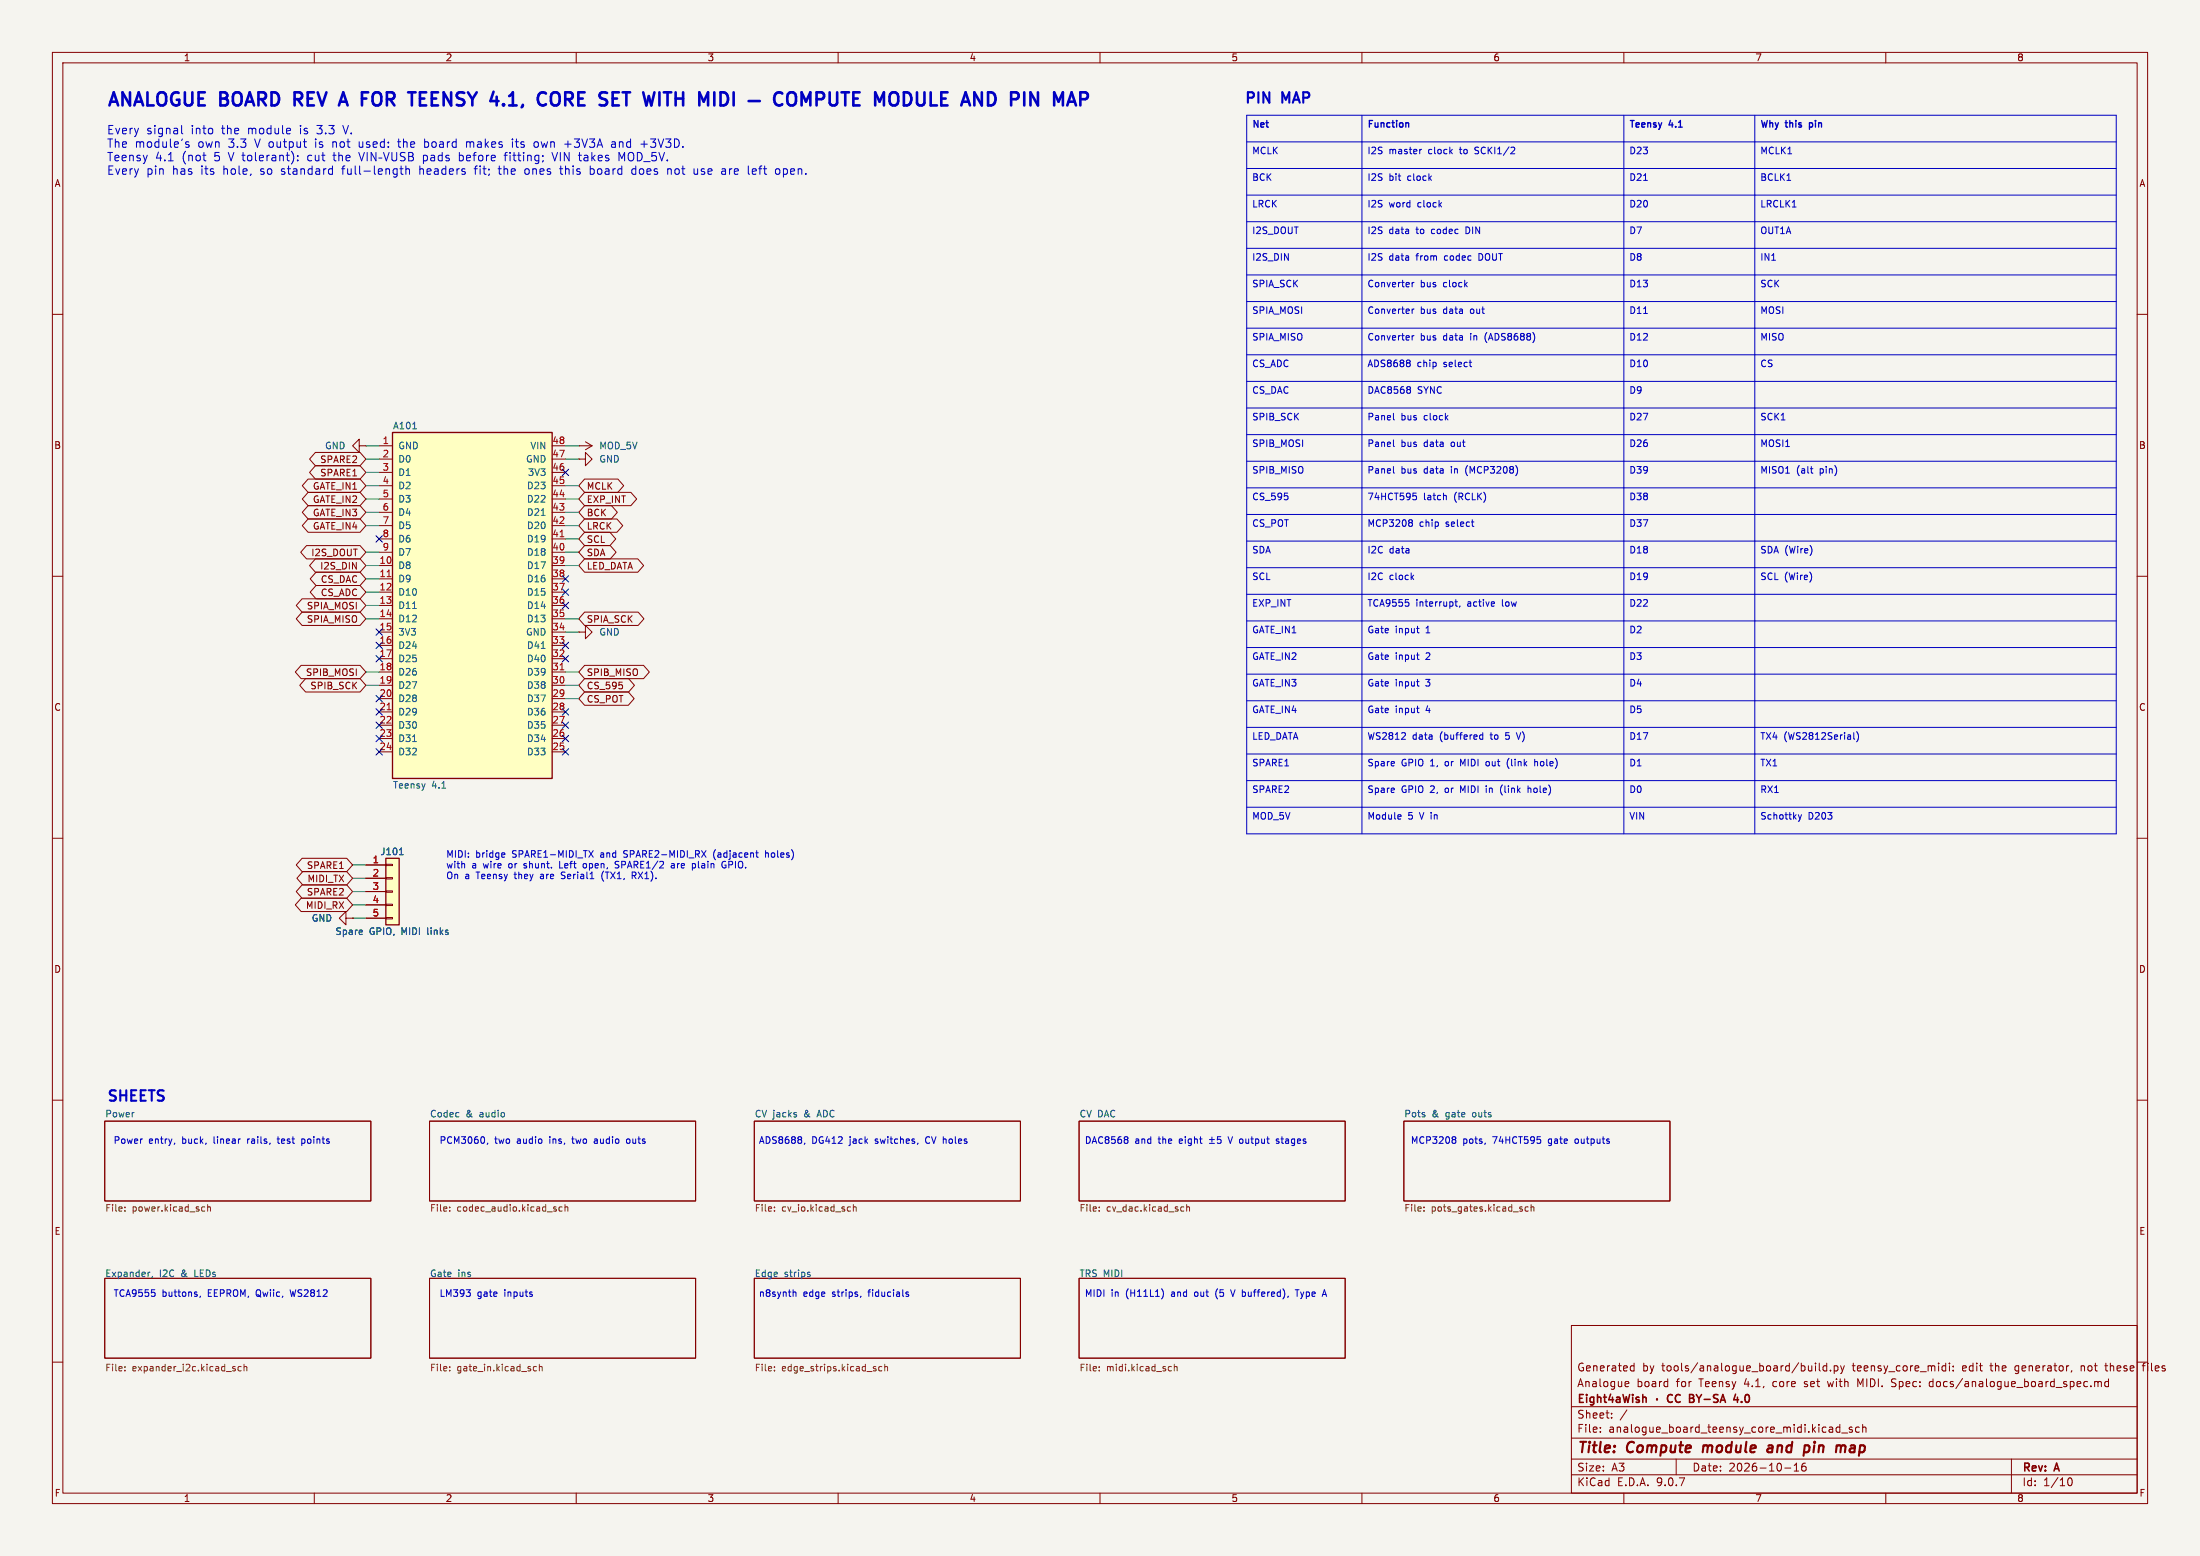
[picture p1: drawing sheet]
<svg xmlns="http://www.w3.org/2000/svg" width="420mm" height="297mm" viewBox="0 0 420 297" stroke-linecap="round" stroke-linejoin="round" font-family="sans-serif">
<path d="M0 0h420v297h-420z" fill="#f5f4ef" stroke="#f5f4ef" stroke-width=".19"/>
<g fill="none" stroke="#840000" stroke-width=".19">
<path d="M10 10h400v277h-400zM12 12h396v273h-396zM60 10v2M110 10v2M160 10v2M210 10v2M260 10v2M310 10v2M360 10v2M10 60h2M408 60h2M68.6 85.1v-1.3l-1.3 1.3 1.3 1.3v-1.3h1.2"/>
<path d="M69.8 85.1h.1M10 110h2M408 110h2M10 160h2M408 160h2M66 175.3v-1.3l-1.2 1.3 1.2 1.2v-1.2h1.3M67.3 175.3h.1M10 210h2M20 214h50.8v15.2h-50.8zM82 214h50.8v15.2h-50.8zM144 214h50.8v15.2h-50.8zM206 214h50.8v15.2h-50.8z"/>
<path d="M268 214h50.8v15.2h-50.8zM408 210h2M20 244h50.8v15.2h-50.8zM82 244h50.8v15.2h-50.8zM144 244h50.8v15.2h-50.8zM206 244h50.8v15.2h-50.8zM300 253h108v32h-108zM10 260h2M300 278.5h108M300 274.5h108M300 268.5h108M305.5 273.2v.2"/>
<path d="M305.5 272.5v.1M307.7 270.5v.2M307.7 269.8v.1M310.4 263.7l.5 .1v.2l-.7 .2M310.6 269.1l-1.3 1.9M310.9 264.6l-.5 .1M311.4 261.6h.5M311.4 260.8h.5M311.9 260.2v1.5M320 278.5v3M342.5 279.7l.4-.4v1.5M344.7 279.3a.59 .59 0 0 0-.8 .6v.6l.2 .2 .4 .1 .2-.2 .1-.5-.1-.2h-.5l-.3 .2"/>
<path d="M346.6 260.2v.1M346.6 260.7v1M347.3 260.2v1.3l.2 .2M348.7 260.8l-.4-.1-.3 .3 .2 .6h.5M348.7 260.2v1.5M348.9 263.7l.3 1M349.4 261.5v.2M350.2 260.8l.4-.1 .3 .3-.2 .6h-.5M350.2 260.7v1.5M351.2 271.9v1.5M351.2 272.5l-.4-.1-.3 .3 .2 .6h.5M351.4 260.7l.3 1"/>
<path d="M351.6 273.5h1.1M351.7 261.7l-.3 .5M352.1 260.7l-.4 1M353.6 272.5l-.4-.1-.2 .2 .1 .2 .5 .2v.3h-.6M354.9 272.5l-.4-.1-.3 .3 .2 .6h.5M355.2 264.3l-.5-1.1v1.5M355.6 272.5l.2-.1 .4 .1v.9M355.6 271.9v1.5M361.1 264.6l.6 .1M361.7 263.2h-.3l-.3 .3 .1 .3 .5 .2M368.9 263.7l-.5 .1-.1 .2 .1 .5 .5 .2M371.3 260.7l.1 .1"/>
<path d="M371.4 260.2v1.5M371.4 261.6l-.1 .1M372.2 260.2v.1M372.2 260.7v1M372.9 261.5v.2M372.9 260.8v.1M384 278.5v6.5M395.5 261.6l-.1 .3M397.3 260.7v1M397.4 260.8h-.1M399.9 263.8l.4-.1 .2 .2M399.9 263.7v1"/>
<path d="M400.5 263.9l.2-.2 .4 .1 .1 .9M400.5 263.9v.8M401.8 260.7h.6M402 260.2v1.3l.2 .2M402.5 263.8l-.4-.1-.3 .3 .1 .6h.6M402.5 263.2v1.5M408 260h2M408.9 260.7h.6M409.5 260.2l-.3 .2v1.3M60 285v2M110 285v2M160 285v2"/>
<path d="M210 285v2M260 285v2M300 281.5h108M310 285v2M340.7 280.2h1.2M342.5 280.8h.9M360 285v2M394.7 282.7l.2-.5 .2-.1a.8 .8 0 0 1 .5 .7 .8 .8 0 0 1-.5 .8l-.2-.2-.2-.4"/>
</g>
<path d="M325.2 275.9l-.2 1.3M337.6 276h.7M338.4 276.3l-.7 .1a.4 .4 0 0 0-.3 .4 .4 .4 0 0 0 .2 .4l.7-.1M345.1 275.9l.4 .4-.2 .7M351.8 275.9h.3l.2 .3-.1 1" fill="none" stroke="#840000" stroke-width=".4"/>
<path d="M314 266.7l.3 .2v.8M316.3 267v.2M319.3 266.3a.6 .6 0 0 0-.8 0 .6 .6 0 0 0-.2 .7 .56 .56 0 0 0 .3 .6 .56 .56 0 0 0 .7-.1M320.8 266.3a.6 .6 0 0 0-.8 0 .6 .6 0 0 0-.2 .7 .56 .56 0 0 0 .3 .6 .56 .56 0 0 0 .7-.1M322.5 266.9h.5M323 266.9l.3 .1M323.3 266.3l-.3-.1h-.5v1.5l.8-.1M323.3 266.8l-.3 .1M331.3 266.1l-.3 1.1h.9M331.7 266.7v1" fill="none" stroke="#840000" stroke-width=".3"/>
<g fill="none" stroke="#725600" stroke-width=".19">
<path d="M23.8 230.4v.1M23.8 231.1v.1M38.7 230.3l.4 .1M39.1 231.1l-.4 .1M39.6 230.5l.2-.2 .3 .1 .1 .8M39.6 229.9v1.3M85.8 231.1v.1M85.8 230.4v.1M106 230.8l.2 .2-.2 .2M106 230.3l.2 .1M107.3 230.4l-.3-.1-.3 .3 .1 .5h.5M107.9 230.5l.1-.2 .3 .1 .1 .8"/>
<path d="M107.9 229.9v1.3M147.8 231.1v.1M147.8 230.4v.1M162 230.3l.4 .1M162.4 231.1l-.4 .1M162.9 230.5l.2-.2 .3 .1 .1 .8M162.9 229.9v1.3M209.8 231.1v.1M209.8 230.4v.1M225.6 230.3l.4 .1M226 231.1l-.4 .1M226.5 230.5l.2-.2 .3 .1 .1 .8"/>
<path d="M226.5 229.9v1.3M271.8 231.1v.1M271.8 230.4v.1M291.7 230.4l-.3-.1-.3 .3 .2 .5h.4M292.3 230.5l.2-.2 .3 .1v.8M292.3 229.9v1.3M23.8 261.6v.1M23.8 260.9v.1M44.6 261.2l.3 .1 .1 .2-.5 .2M44.6 260.8l.3 .1M46 260.9l-.3-.1-.3 .3 .2 .5h.4M46.6 260.9l.2-.1 .3 .1v.8"/>
<path d="M46.6 260.4v1.3M85.8 260.9v.1M85.8 261.6v.1M101.9 261.6l.2 .1 .3-.1M102.4 260.9l-.3-.1-.2 .1M103 260.9l.1-.1 .3 .1 .1 .8M103 260.4v1.3M147.8 260.9v.1M147.8 261.6v.1M167.2 261.3v.3M168.4 260.9l-.4-.1-.3 .3 .2 .5h.5M168.9 260.9l.2-.1 .3 .1v.8"/>
<path d="M168.9 260.4v1.3M209.8 260.9v.1M209.8 261.6v.1M223.3 260.8l.3 .1M223.6 261.6l-.3 .1M224.2 260.9l.2-.1 .3 .1v.8M224.2 260.4v1.3"/>
</g>
<path d="M28.5 242.8h.1M29.1 243.6l-.1 .3M154.3 242.8l.3 .1M154.3 243.3h.3l.1 .2-.4 .2" fill="none" stroke="#006464" stroke-width=".19"/>
<path d="M74.9 82.6h30.5v66h-30.5z" fill="#ffffc2"/>
<path d="M74.9 82.6h30.5v66h-30.5z" fill="none" stroke="#840000" stroke-width=".25"/>
<g fill="none" stroke="#840000" stroke-width=".19">
<path d="M72.4 85.1h2.5M72.4 87.6h2.5M72.4 90.2h2.5M72.4 92.7h2.5M72.4 95.3h2.5M72.4 97.8h2.5M105.4 85.1h2.5M105.4 87.6h2.5M105.4 90.2h2.5M105.4 92.7h2.5M105.4 95.3h2.5M105.4 97.8h2.5"/>
<path d="M72.4 100.3h2.5M72.4 102.9h2.5M72.4 105.4h2.5M72.4 108h2.5M72.4 110.5h2.5M72.4 113h2.5M72.4 115.6h2.5M72.4 118.1h2.5M105.4 100.3h2.5M105.4 102.9h2.5M105.4 105.4h2.5M105.4 108h2.5"/>
<path d="M105.4 110.5h2.5M105.4 113h2.5M105.4 115.6h2.5M105.4 118.1h2.5M72.4 120.7h2.5M72.4 123.2h2.5M72.4 125.7h2.5M72.4 128.3h2.5M72.4 130.8h2.5M72.4 133.4h2.5M72.4 135.9h2.5M72.4 138.4h2.5"/>
<path d="M105.4 120.7h2.5M105.4 123.2h2.5M105.4 125.7h2.5M105.4 128.3h2.5M105.4 130.8h2.5M105.4 133.4h2.5M105.4 135.9h2.5M105.4 138.4h2.5M72.4 141h2.5M72.4 143.5h2.5M105.4 141h2.5M105.4 143.5h2.5"/>
</g>
<path d="M73.9 110.1h.7M106.9 102.5h.7M73.9 135.5h.7M106.9 127.9h.7" fill="none" stroke="#a90000" stroke-width=".19"/>
<path d="M78.8 81.9h.7M103.3 98.4h.8M78.8 116.1h.7M103.3 123.8h.8M78.8 141.5h.7" fill="none" stroke="#006464" stroke-width=".19"/>
<path d="M73.7 163.8h2.5v12.7h-2.5z" fill="#ffffc2"/>
<path d="M73.7 163.8h2.5v12.7h-2.5z" fill="none" stroke="#840000" stroke-width=".25"/>
<g fill="none" stroke="#840000" stroke-width=".19">
<path d="M58.8 99.1h9.9l1.1 1.2-1.1 1.3h-9.9l-1.1-1.3zM58.8 96.5h9.9l1.1 1.3-1.1 1.3h-9.9l-1.1-1.3zM58.8 94h9.9l1.1 1.3-1.1 1.2h-9.9l-1.1-1.2zM58.8 91.4h9.9l1.1 1.3-1.1 1.3h-9.9l-1.1-1.3zM60.2 88.9h8.5l1.1 1.3-1.1 1.2h-8.5l-1.1-1.2zM60.2 86.4h8.5l1.1 1.2-1.1 1.3h-8.5l-1.1-1.3zM110.5 85.1h.1M110.5 87.6h1.3v-1.2l1.2 1.2-1.2 1.3v-1.3M110.5 87.6h.1M110.5 85.1h2.5M111.6 96.5h5.1l1.2 1.3-1.2 1.3h-5.1l-1.1-1.3zM111.6 99.1h6.2l1.1 1.2-1.1 1.3h-6.2l-1.1-1.3z"/>
<path d="M111.6 94h8.8l1.1 1.3-1.1 1.2h-8.8l-1.1-1.2zM111.6 91.4h6.4l1.1 1.3-1.1 1.3h-6.4l-1.1-1.3zM111.8 84.3l1.2 .8M113 85.1l-1.2 .8M57.7 116.8h11l1.1 1.3-1.1 1.3h-11l-1.1-1.3zM57.7 114.3h11l1.1 1.3-1.1 1.2h-11l-1.1-1.2zM58.5 104.1h10.2l1.1 1.3-1.1 1.3h-10.2l-1.1-1.3zM60.2 106.7h8.5l1.1 1.3-1.1 1.2h-8.5l-1.1-1.2zM60.3 111.8h8.4l1.1 1.2-1.1 1.3h-8.4l-1.1-1.3zM60.3 109.2h8.4l1.1 1.3-1.1 1.3h-8.4l-1.1-1.3zM111.6 101.6h4.8l1.2 1.3-1.2 1.2h-4.8l-1.1-1.2zM111.6 104.1h4.9l1.1 1.3-1.1 1.3h-4.9l-1.1-1.3z"/>
<path d="M111.6 106.7h10.2l1.1 1.3-1.1 1.2h-10.2l-1.1-1.2zM111.6 116.8h10.2l1.1 1.3-1.1 1.3h-10.2l-1.1-1.3zM57.5 127h11.2l1.1 1.3-1.1 1.2h-11.2l-1.1-1.2zM58.3 129.5h10.4l1.1 1.3-1.1 1.3h-10.4l-1.1-1.3zM110.5 120.7h1.3v-1.3l1.2 1.3-1.2 1.2v-1.2M110.5 120.7h.1M111.6 127h11.3l1.1 1.3-1.1 1.2h-11.3l-1.1-1.2zM111.6 129.5h8.4l1.1 1.3-1.1 1.3h-8.4l-1.1-1.3zM111.6 132.1h8.4l1.1 1.3-1.1 1.2h-8.4l-1.1-1.2zM57.5 171.4h8.7l1.1 1.3-1.1 1.3h-8.7l-1.1-1.3zM57.7 168.9h8.5l1.1 1.3-1.1 1.3h-8.5l-1.1-1.3zM57.7 163.8h8.5l1.1 1.3-1.1 1.3h-8.5l-1.1-1.3z"/>
<path d="M57.8 166.4h8.4l1.1 1.2-1.1 1.3h-8.4l-1.1-1.3zM67.3 175.3h.1M69.8 165.1h3.9M69.8 167.6h3.9M69.8 170.2h3.9M69.8 172.7h3.9M69.8 175.3h3.9M73.7 165h1.2v.2h-1.2zM73.7 167.5h1.2v.3h-1.2zM73.7 170.1h1.2v.2h-1.2zM73.7 172.6h1.2v.2h-1.2zM73.7 175.1h1.2v.3h-1.2z"/>
</g>
<path d="M76.3 163.1h.7" fill="none" stroke="#006464" stroke-width=".19"/>
<g fill="none" stroke="#0000c2" stroke-width=".25">
<path d="M240.1 23v1.3l-.7-1.3v1.3M241.8 23v1.1M262 23h-.6v1.3M265.9 23v1.1M266.6 23v.1M311.2 23h.8M311.6 23v1.3M318.9 22.9l-.3 .9M320.7 23.2l.1-.2v1.3M336.3 23l.3 1.3M337.4 23l-.3 1.3M337.9 23v1.3"/>
<path d="M341 23v1.1M341.7 23v1.3M342.8 23v.1M345.4 23.4v1.3M345.4 24.2l.2 .1M345.6 23.4l-.2 .1M346.6 23v.1"/>
</g>
<g fill="none" stroke="#0000c2" stroke-width=".19">
<path d="M32.2 30.7h.9M34.7 23.9v1.4l.2 .2M36 27.1h-.3l-.3 .2 .1 .2 .5 .2v.3h-.6M56 29.6l.1 .6-.2 .7M56.8 30.5v.2M56.8 29.7v.2M63.3 32.2l.2 .1M63.5 31.7v1.6M63.5 33.2l-.2 .1M68.5 29.1l.5 1.6 .6-1.6M70.1 29.1v1.6M71.8 29.1v1.6l-.9-1.6v1.6"/>
<path d="M72.3 30.2h.6M73.2 29.1l.6 1.6 .5-1.6M74.8 29.1v1.3l.3 .3 .5-.1 .1-.2v-1.3M75.9 27.1h.6M76.1 26.5l.1 1.5M76.3 32.2h.7M76.5 29.3v.4l.7 .3 .1 .4-.3 .3-.6-.1M76.6 31.7v1.3l.4 .3M77.5 32.4l.2-.2 .4 .1 .1 1M77.5 31.7v1.6M78 29.1v1.6h.6l.3-.3a.42 .42 0 0 0-.3-.5M78 29.9h.6"/>
<path d="M78.8 29.3l.1 .3-.3 .3M80.8 29.6v1.6M80.8 30.6l.2 .1M81 29.6l-.2 .1M81.1 28l.4 .1M81.1 26.5v1.6M81.5 27.1h-.4M87.7 29.7l.5-.1 .3 .3v.5l-.2 .2h-.6M87.7 29.1v1.6M89.1 27.1v1M89.1 30.2l.7-.2v-.3l-.5-.1-.2 .3v.7h.7M89.5 27.1l-.4 .1"/>
<path d="M90.3 29.6h.6M90.5 32.2h.6M90.6 29.2l-.1 1.5M90.8 31.8l-.1 1.5M91.4 29.8l.3-.2 .4 .2 .1 .6-.2 .2-.3 .1-.3-.2zM92.9 29.6v1.1M93.3 29.6l-.3 .1-.1 .2M93.8 30.2l.8-.2-.1-.3-.5-.1-.2 .3 .1 .7h.6M95.1 32.2h.6M95.3 31.7v1.3l.2 .3M96.2 29.6h.6M96.5 29.2v1.5"/>
<path d="M97.8 26.5v.2M97.8 27.1v1M98.4 27.1h.6M100.3 32.3l-.1 .2v.5l.1 .2 .4 .1M102.6 27.1h-.4l-.3 .3 .1 .6 .2 .1 .4-.1M105.4 29.1l.5 1.6 .5-1.6M106.8 32.2h.6M107 31.7v1.3l.4 .3M107.8 27.5h1.2M108.4 26.9v1.2M112.7 32.3l.4-.1 .3 .2M112.7 31.7v1.6"/>
<path d="M113.4 33.1l-.3 .2-.4-.1M116.7 27.9l.3 .2 .5-.1M116.8 27.1h.6l.1 1M117.5 27.4l-.5 .1-.3 .2M119.2 29.1l-.5 1.1-.5-1.1v1.6M121.4 32.3l-.5-.1-.3 .3v.5l.2 .2h.6M121.4 31.7v1.6M122.4 27.5h1.2M123 26.9v1.2M127.5 32.3h.6l.1 1M133.2 33.1l-.5 .2M133.2 32.2v1.1"/>
<path d="M138.4 32.3l.1 1M138.5 33.2l-.1 .1M138.5 32.6l-.1 .1M142.9 31.7v1.3M144.3 32.3l-.5-.1-.2 .2 .1 .8h.6M144.4 32.6l-.8 .1M148.3 32.2l.4 .1 .2 .2-.1 .6-.5 .2M238 27.1h166M238 32.2h166M238 37.2h166M238 22h166v137.2h-166zM260 22v137.2"/>
<path d="M271.4 28.5l-.2 .1M288.4 29.4h.8M289.1 28.2v.4M310 22v137.2M313.8 34.4h.7M335 22v137.2M341.1 34.4h.8M238 42.3h166M238 47.4h166M238 52.5h166M238 57.6h166M269.6 53.9v.9"/>
<path d="M269.6 59v.8M269.9 53.9l-.3 .3M269.9 59l-.3 .2M313.8 59.8h.7M238 62.6h166M238 67.7h166M238 72.8h166M238 77.9h166M266 78.9v1.1l.2 .2M269 68.7l.2 .3-.2 .3 .2 .2v.3l-.2 .2M269.2 73.9l.1 .1-.1 .3M269.2 74.4l.1 .2-.1 .4"/>
<path d="M269.6 64.1v.8M269.9 64.1l-.3 .2M280.5 69.1h.4M280.8 70h.1M238 83h166M238 88h166M238 93.1h166M238 98.2h166M266 84v1.1l.2 .1M266 89v1.1l.2 .2M269.2 99.2h.2l.2 .2-.2 .3M269.2 99.7h.2"/>
<path d="M269.4 99.7l.2 .3v.2l-.1 .2-.3 .1M269.8 94.1h.6M269.9 94.6h.3l.2 .3-.1 .4-.4 .1M275.9 94.5l.2 .2v.7M280.9 99.6h.5M345.6 89.5h.5M345.8 90.3h.3M238 103.3h166M238 108.4h166M238 113.4h166M238 118.5h166M268.9 115v.6"/>
<path d="M269.5 110.2l.4 .4M269.9 109.8l-.5 .5M270.4 119.9h.5M277.7 114.9h.5M277.9 114.4v1.1l.3 .2M278.7 115.7l-.1 .2M281.3 100.5h.1M238 123.6h166M238 128.7h166M238 133.8h166M238 138.8h166M268.2 140v.4"/>
<path d="M270.4 125h.5M270.4 130.1h.5M270.4 135.2h.5M270.7 120.7l.2 .1M270.7 125.8l.2 .1M270.7 130.9l.2 .1M270.7 136h.2M283.1 139.8v1.3M289.5 139.8l.4 1.3M353.9 139.8v1.1l.2 .2M354.4 139.7a1.46 1.46 0 0 1 0 1.9M238 143.9h166"/>
<path d="M238 149h166M238 154.1h166M267.3 155.5l.2 .3-.6 .1M267.4 156.3l-.1 .1M267.5 141.1h.8M282.5 141l.2 .1h.4M283.1 140.3h-.4l-.2 .1M283.7 150v.1M283.7 150.4v.9M283.8 145.4l-.1 .2 .1 .5M286.8 149.8a1.46 1.46 0 0 0 0 2M288.1 144.7a1.46 1.46 0 0 0 0 2"/>
<path d="M291.7 150v1.3M291.7 150.5l.4-.1 .2 .2M293 144.9v1.3M293 145.5l.3-.2 .2 .2M343.3 155.5l.3 .9M343.6 156.4l-.3 .4M343.9 155.5l-.3 .9M96.2 162.8l.2 .3-.6 .1M96.3 163.6h-.1M106.8 164.4v1.3h.6M107.1 167.7h.2M107.1 166.7l.3 .4"/>
<path d="M111.6 164.8l-.3 .3v.3l.1 .2 .3 .1M112.4 162.4l.9 1.2M113.3 162.4l-.9 1.2M114.9 166.8v.9l.3 .5M117.4 165.6h.6M117.4 164.6l.1 .4 .5 .1M120.7 166.5v1.2M121 167.1l.4 .6M121.3 167.1h-.6M128.3 164.8l-.1 .1M128.6 164.8l.1 .2v.7M128.7 165.1l-.4 .1-.2 .2 .2 .3 .4-.1"/>
<path d="M132.5 164.8l.3 .3v.3l-.1 .2-.4 .1M136.4 162.5l-.2 .5 .2 .8M137.8 165.1l.1 .4 .3 .2 .4-.1v-.5h-.3M144.3 162.8h.5M144.6 163.6h.2M146.1 162.4v1.2M146.5 162.8l-.4 .1M33.4 218.2l-.2 .2M52.9 217.4h.5M53.1 217v1.2M57.6 218.2h.4M57.6 217.4v1.3"/>
<path d="M58 217.4l-.4 .1M93.1 218.2l-.1 .2M113.6 217.4l-.1 .1M113.6 217.8l-.2 .1 .2 .3M120 217.4l-.3 .1-.1 .1 .1 .5 .3 .1M153.6 218.2l-.1 .2M175.2 218.2l-.1 .2M215.2 217l.1 .2-.1 .3M215.2 217.6l.1 .2-.1 .4M230.9 218.2h.9M230.9 217.5h.9M231.4 217v1"/>
<path d="M233.1 217h-.7v.6l.2-.1h.4l.1 .2v.4l-.2 .1-.5-.1M234.4 217l.5 1.2M244.1 217.5l-.3-.1-.2 .2 .6 .4M244.2 218.1l-.2 .1h-.4M277.4 217h.3l.2 .2-.2 .3M277.4 217.5h.3M277.7 217.5l.2 .3v.2l-.1 .2h-.4M283.6 218.2l-.1 .2M29.6 246.8v.5M38.3 247.4l-.2 .2M89 246.2h.8l-.4 .5M89.7 246.8v.5"/>
<path d="M151.5 246.7h.4l.1 .8M164.4 247.4l-.2 .2M173 246.7h.4M173 247l.4 .1 .1 .2-.2 .2-.4-.1M221.8 246.1a1.49 1.49 0 0 1 0 1.8M232.2 246.4l-.1 .4 .1 .8M234.9 246.2l.5 1.3M247.3 246.2h.7M247.6 246.2v1.3M252.8 246.2l.5 1.3"/>
</g>
<g fill="none" stroke="#009600" stroke-width=".19">
<path d="M69.8 87.6h2.6M69.8 85.1h2.6M69.8 97.8h2.6M69.8 95.3h2.6M69.8 92.7h2.6M69.8 90.2h2.6M107.9 87.6h2.6M107.9 85.1h2.6M107.9 97.8h2.6M107.9 95.3h2.6M107.9 92.7h2.6M69.8 113h2.6"/>
<path d="M69.8 118.1h2.6M69.8 110.5h2.6M69.8 108h2.6M69.8 105.4h2.6M69.8 100.3h2.6M69.8 115.6h2.6M107.9 118.1h2.6M107.9 108h2.6M107.9 105.4h2.6M107.9 100.3h2.6M107.9 102.9h2.6M69.8 128.3h2.6"/>
<path d="M69.8 130.8h2.6M107.9 128.3h2.6M107.9 120.7h2.6M107.9 130.8h2.6M107.9 133.4h2.6M67.3 170.2h2.5M67.3 167.6h2.5M67.3 172.7h2.5M67.3 175.3h2.5M67.3 165.1h2.5"/>
</g>
<g fill="none" stroke="#000084" stroke-width=".19">
<path d="M107.3 89.6l1.3 1.2M108.6 89.6l-1.3 1.2M71.8 102.3l1.2 1.2M73 102.3l-1.2 1.2M107.3 109.9l1.3 1.2M107.3 112.4l1.3 1.2M107.3 115l1.3 1.2M108.6 109.9l-1.3 1.2M108.6 112.4l-1.3 1.2M108.6 115l-1.3 1.2M71.8 122.6l1.2 1.2M71.8 125.1l1.2 1.2"/>
<path d="M71.8 132.7l1.2 1.3M71.8 135.3l1.2 1.2M71.8 137.8l1.2 1.2M71.8 120l1.2 1.3M73 122.6l-1.2 1.2M73 125.1l-1.2 1.2M73 132.7l-1.2 1.3M73 135.3l-1.2 1.2M73 137.8l-1.2 1.2M73 120l-1.2 1.3M107.3 122.6l1.3 1.2M107.3 125.1l1.3 1.2"/>
<path d="M107.3 135.3l1.3 1.2M107.3 137.8l1.3 1.2M108.6 122.6l-1.3 1.2M108.6 125.1l-1.3 1.2M108.6 135.3l-1.3 1.2M108.6 137.8l-1.3 1.2M71.8 140.4l1.2 1.2M71.8 142.9l1.2 1.2M73 140.4l-1.2 1.2M73 142.9l-1.2 1.2M107.3 142.9l1.3 1.2M107.3 140.4l1.3 1.2"/>
<path d="M108.6 142.9l-1.3 1.2M108.6 140.4l-1.3 1.2"/>
</g>
<g fill="none" stroke="#0000c2" stroke-width=".5">
<path d="M24.8 17.6v2.5l-1.4-2.5v2.5M28.1 17.6v2.5M30.2 18a.85 .85 0 0 1 1.4 0M34.1 17.7a.9 .9 0 0 0-1.2 .3M35.3 17.6v2M36.7 17.6v2M39.1 17.6h-1.2v2.5M43.3 17.9l-.4-.3h-.8v2.5M44.6 18a.85 .85 0 0 1 1.4 0M50.6 17.9l-.3-.3h-1v2.5M53 18l-.6-.4h-.6v2.5M57.6 17.9l-.4-.3h-1v2.5"/>
<path d="M59.9 17.6h-1.2v2.5M60.6 17.6l.9 2.5 .8-2.5M64.9 19.4h1.2M70.3 17.6h-1.2v2.5M72.7 18a.84 .84 0 0 0-1-.4 .84 .84 0 0 0-.6 .9l.1 1.3M75.2 17.9l-.4-.3h-.9v2.5M77.9 17.6h1.4M78.6 17.6v2.5M80.2 18.8h.8M81.4 17.6h-1.2v2.5h1.2M83.6 17.6h-1.2v2.5M86.1 17.6v2.5l-1.4-2.5v2.5"/>
<path d="M88.6 17.7l-.9-.1-.4 .3M89.3 17.6l.9 1.3 .8-1.3M94.2 17.5l-.6 1.8M97.4 18.2l.5-.6v2.5M104.2 17.9a.86 .86 0 0 0-1.3 .1M105.3 18a.84 .84 0 0 1 .9-.4 .84 .84 0 0 1 .6 .9v.8a.83 .83 0 0 1-.4 .8 .83 .83 0 0 1-.9-.1M109.2 17.9l-.3-.3h-1v2.5M111.6 17.6h-1.2v2.5M115.9 17.7l-1-.1-.3 .3M118.1 17.6h-1.1v2.5M118.9 17.6h1.4M119.6 17.6v2.5"/>
<path d="M122.8 17.6l.6 2.5M124.9 17.6l-.6 2.5M125.9 17.6v2.5M126.7 17.6h1.4M127.4 17.6v2.5M129 18.8h1.4M129 17.6v2.5M130.4 17.6v2.5M136.4 17.6v2.5M138.7 18l-.6-.4h-.5v2.5M140.1 17.6v2.5M149.3 17.9a.86 .86 0 0 0-1.3 .1"/>
<path d="M150.4 18a.84 .84 0 0 1 1-.4 .84 .84 0 0 1 .6 .9v.8a.84 .84 0 0 1-1.1 .8M155.9 18.9h.9a.68 .68 0 0 0 .5-.6 .68 .68 0 0 0-.5-.7h-.9v2.5M158.4 17.6v2l.5 .5 .7-.1 .2-.4v-2M160.6 17.6h1.5M161.4 17.6v2.5M162.9 18.8h.8M164.1 17.6h-1.2v2.5h1.2M170.2 17.7a.83 .83 0 0 1 .9 0 .83 .83 0 0 1 .4 .8v.8a.83 .83 0 0 1-.9 .9 .83 .83 0 0 1-.8-.9v-.8l.1-.5zM172.6 17.6a1.32 1.32 0 0 1 1.4 .8 1.32 1.32 0 0 1-.5 1.6l-.9 .1zM175.1 17.6v2l.4 .5 .7-.1 .3-.4v-2M177.7 17.6v2.5h1.2M180.9 17.6h-1.2v2.5"/>
<path d="M187.4 17.6v2.5l-1.4-2.5v2.5M189.8 18l-.6-.4h-.6v2.5M194.3 17.9l-.3-.3h-1v2.5M195.5 17.6v2.5M198.1 17.6v2.5l-1.4-2.5v2.5M204 19.4h1.2M207.6 17.9l-.4-.3h-1v2.5M20.9 20.1l.8-2.5 .9 2.5M25.6 20.1l.9-2.5 .8 2.5M46.8 20.1l.9-2.5 .8 2.5M64.7 20.1l.8-2.5 .9 2.5M97.2 20.1h1.4"/>
<path d="M133.5 20.1v-2.5l.8 1.8 .9-1.8v2.5M153 20.1v-2.5l.9 1.8 .8-1.8v2.5M167.1 20.1v-2.5l.8 1.8 .8-1.8v2.5M183.5 20.1l.8-2.5 .9 2.5M201.2 20.1v-2.5l.9 1.8 .8-1.8v2.5M203.7 20.1l.9-2.5 .8 2.5"/>
</g>
<g fill="none" stroke="#0000c2" stroke-width=".4">
<path d="M239.3 17.8l-.3-.2h-.8v2M240.2 17.6v2M242.3 17.6v2l-1.1-2v2M244.8 19.6v-2l.7 1.4 .6-1.4v2M246.8 19.6l.7-2 .6 2M249.8 17.8l-.2-.2h-.8v2M22.1 208.2l-.8-.1-.2 .2M23 208.1v2M24.1 208.1v2M26 208.1h-.9v2M27.8 208.1h-.9v2M28.4 208.1h1.1"/>
<path d="M29 208.1v2M31.2 208.2l-.7-.1-.3 .2"/>
</g>
<g font-size="3.5" fill="#0000c2">
<text x="20.3" y="21.5">ANALOGUE BOARD REV</text>
<text x="67.1" y="21.5">A</text>
<text x="72.2" y="21.5">FOR</text>
<text x="82.3" y="21.5">TEENSY</text>
<text x="98.8" y="21.5">4.1,</text>
<text x="108.9" y="21.5">CORE</text>
<text x="121.7" y="21.5">SET</text>
<text x="131.1" y="21.5">WITH</text>
<text x="142.6" y="21.5">MIDI</text>
<text x="179.2" y="21.5">MODULE</text>
<text x="207.1" y="21.5">PIN</text>
</g>
<g font-size="2.8" fill="#0000c2">
<text x="237.5" y="20.7">PIN</text>
<text x="244.9" y="20.7">MAP</text>
<text x="20.3" y="211.2">SHEETS</text>
</g>
<g font-size="2.8" fill="#840000">
<text x="301" y="277.9">Title:</text>
<text x="310.6" y="277.9">Compute</text>
<text x="325.9" y="277.9">module</text>
<text x="339.1" y="277.9">and</text>
<text x="346.9" y="277.9">pin</text>
<text x="353.8" y="277.9">map</text>
</g>
<g font-size="2.2" fill="#0000c2">
<text x="20.3" y="25.9">Every</text>
<text x="20.3" y="28.5">The module's</text>
<text x="27.9" y="25.9">signal</text>
<text x="36.5" y="25.9">into</text>
<text x="37.8" y="28.5">own</text>
<text x="42.4" y="25.9">the</text>
<text x="43.7" y="28.5">3.3</text>
<text x="47.5" y="25.9">module</text>
<text x="48.9" y="28.5">V output</text>
<text x="57.6" y="25.9">is</text>
<text x="60.6" y="28.5">is</text>
<text x="61" y="25.9">3.3</text>
<text x="64" y="28.5">not</text>
<text x="66.2" y="25.9">V.</text>
<text x="69.2" y="28.5">used:</text>
<text x="76.9" y="28.5">the</text>
<text x="82" y="28.5">board</text>
<text x="90.1" y="28.5">makes</text>
<text x="99" y="28.5">its</text>
<text x="103.3" y="28.5">own</text>
<text x="109.2" y="28.5">+3V3A</text>
<text x="118.4" y="28.5">and</text>
<text x="124.1" y="28.5">+3V3D.</text>
<text x="20.3" y="31.1">Teensy</text>
<text x="20.3" y="33.7">Every</text>
<text x="27.9" y="33.7">pin</text>
<text x="29.6" y="31.1">4.1</text>
<text x="32.9" y="33.7">has</text>
<text x="34.8" y="31.1">(not</text>
<text x="38.5" y="33.7">its</text>
<text x="41" y="31.1">5</text>
<text x="42.8" y="33.7">hole,</text>
<text x="43.9" y="31.1">V tolerant):</text>
<text x="50" y="33.7">so</text>
<text x="54.1" y="33.7">standard</text>
<text x="59.2" y="31.1">cut</text>
<text x="64.3" y="31.1">the</text>
<text x="65.9" y="33.7">full-length</text>
<text x="80.8" y="33.7">headers</text>
<text x="81.6" y="31.1">pads</text>
<text x="91.5" y="33.7">fit;</text>
<text x="96.2" y="33.7">the</text>
<text x="97.5" y="31.1">fitting;</text>
<text x="101.3" y="33.7">ones</text>
<text x="106.8" y="31.1">VIN takes</text>
<text x="108.2" y="33.7">this</text>
<text x="114" y="33.7">board</text>
<text x="119.6" y="31.1">MOD_5V.</text>
<text x="122.1" y="33.7">does</text>
<text x="129" y="33.7">not</text>
<text x="134.2" y="33.7">use</text>
<text x="139.7" y="33.7">are</text>
<text x="144.8" y="33.7">left</text>
<text x="150.2" y="33.7">open.</text>
</g>
<g font-size="2.1" fill="#840000">
<text x="301" y="262">Generated</text>
<text x="313.5" y="262">by</text>
<text x="317.3" y="262">tools/analogue_board/build.py</text>
<text x="353.8" y="262">teensy_core_midi:</text>
<text x="374.9" y="262">edit</text>
<text x="380.4" y="262">the</text>
<text x="385.2" y="262">generator,</text>
<text x="397.9" y="262">not</text>
<text x="402.8" y="262">these</text>
<text x="410.1" y="262">files</text>
<text x="301" y="268.2">Eight4aWish</text>
<text x="301" y="265">Analogue</text>
<text x="312.4" y="265">board</text>
<text x="320.1" y="265">for</text>
<text x="323.8" y="268.2">BY-SA</text>
<text x="324.5" y="265">Teensy</text>
<text x="332.9" y="268.2">4.0</text>
<text x="333.3" y="265">4.1,</text>
<text x="338.8" y="265">core</text>
<text x="345" y="265">set</text>
<text x="349.7" y="265">with</text>
<text x="355.5" y="265">MIDI.</text>
<text x="362.1" y="265">Spec:</text>
<text x="369.5" y="265">docs/analogue_board_spec.md</text>
<text x="301" y="273.7">File:</text>
<text x="301" y="271">Sheet:</text>
<text x="307.1" y="273.7">analogue_board_teensy_core_midi.kicad_sch</text>
<text x="301" y="281.1">Size:</text>
<text x="307.6" y="281.1">A3</text>
<text x="323" y="281.1">Date:</text>
<text x="330" y="281.1">2026-10-16</text>
<text x="386" y="281.3">Rev:</text>
<text x="392.4" y="281.3">A</text>
<text x="301" y="283.9">KiCad</text>
<text x="308.7" y="283.9">E.D.A.</text>
<text x="316.3" y="283.9">9.0.7</text>
<text x="386" y="283.9">Id:</text>
<text x="390.1" y="283.9">1/10</text>
</g>
<g font-size="1.8" fill="#840000">
<text x="35" y="11.9">1</text>
<text x="85" y="11.9">2</text>
<text x="135" y="11.9">3</text>
<text x="185" y="11.9">4</text>
<text x="235" y="11.9">5</text>
<text x="285" y="11.9">6</text>
<text x="335" y="11.9">7</text>
<text x="385" y="11.9">8</text>
<text x="10.3" y="35.9">A</text>
<text x="408.3" y="35.9">A</text>
<text x="10.3" y="85.9">B</text>
<text x="61" y="88.6">SPARE2</text>
<text x="408.2" y="85.9">B</text>
<text x="59.6" y="93.7">GATE_IN1</text>
<text x="61" y="91.1">SPARE1</text>
<text x="111.9" y="93.7">MCLK</text>
<text x="59.6" y="101.3">GATE_IN4</text>
<text x="59.6" y="98.7">GATE_IN3</text>
<text x="59.6" y="96.2">GATE_IN2</text>
<text x="111.9" y="98.7">BCK</text>
<text x="111.9" y="101.3">LRCK</text>
<text x="111.9" y="96.2">EXP_INT</text>
<text x="59.3" y="106.4">I2S_DOUT</text>
<text x="111.9" y="103.8">SCL</text>
<text x="111.9" y="106.4">SDA</text>
<text x="61" y="108.9">I2S_DIN</text>
<text x="61.1" y="114">CS_ADC</text>
<text x="61.1" y="111.4">CS_DAC</text>
<text x="111.9" y="108.9">LED_DATA</text>
<text x="58.5" y="119.1">SPIA_MISO</text>
<text x="58.5" y="116.5">SPIA_MOSI</text>
<text x="111.9" y="119.1">SPIA_SCK</text>
<text x="58.3" y="129.2">SPIB_MOSI</text>
<text x="59.1" y="131.8">SPIB_SCK</text>
<text x="111.9" y="129.2">SPIB_MISO</text>
<text x="111.9" y="131.8">CS_595</text>
<text x="10.3" y="135.9">C</text>
<text x="111.9" y="134.3">CS_POT</text>
<text x="408.2" y="135.9">C</text>
<text x="58.5" y="166.1">SPARE1</text>
<text x="58.3" y="173.7">MIDI_RX</text>
<text x="58.5" y="171.1">SPARE2</text>
<text x="58.6" y="168.6">MIDI_TX</text>
<text x="10.3" y="185.9">D</text>
<text x="408.2" y="185.9">D</text>
<text x="10.3" y="235.9">E</text>
<text x="408.3" y="235.9">E</text>
<text x="10.3" y="285.9">F</text>
<text x="35" y="286.9">1</text>
<text x="85" y="286.9">2</text>
<text x="135" y="286.9">3</text>
<text x="185" y="286.9">4</text>
<text x="235" y="286.9">5</text>
<text x="285" y="286.9">6</text>
<text x="335" y="286.9">7</text>
<text x="385" y="286.9">8</text>
<text x="408.3" y="285.9">F</text>
</g>
<g font-size="1.8" fill="#0000c2">
<text x="239" y="25">Net</text>
<text x="239" y="29.8">MCLK</text>
<text x="261" y="25">Function</text>
<text x="261" y="29.8">I2S</text>
<text x="265.1" y="29.8">master</text>
<text x="272.8" y="29.8">clock</text>
<text x="279" y="29.8">to</text>
<text x="282" y="29.8">SCKI1/2</text>
<text x="311" y="25">Teensy</text>
<text x="311" y="29.8">D23</text>
<text x="318.7" y="25">4.1</text>
<text x="336" y="25">Why</text>
<text x="336" y="29.8">MCLK1</text>
<text x="341" y="25">this</text>
<text x="346" y="25">pin</text>
<text x="239" y="34.8">BCK</text>
<text x="261" y="34.8">I2S</text>
<text x="265.1" y="34.8">bit</text>
<text x="268.8" y="34.8">clock</text>
<text x="311" y="34.8">D21</text>
<text x="336" y="34.8">BCLK1</text>
<text x="239" y="39.9">LRCK</text>
<text x="261" y="39.9">I2S</text>
<text x="265.1" y="39.9">word</text>
<text x="270.7" y="39.9">clock</text>
<text x="311" y="39.9">D20</text>
<text x="336" y="39.9">LRCLK1</text>
<text x="239" y="45">I2S_DOUT</text>
<text x="261" y="45">I2S</text>
<text x="265.1" y="45">data</text>
<text x="270.5" y="45">to</text>
<text x="273.5" y="45">codec</text>
<text x="280.3" y="45">DIN</text>
<text x="311" y="45">D7</text>
<text x="336" y="45">OUT1A</text>
<text x="239" y="50.1">I2S_DIN</text>
<text x="261" y="50.1">I2S</text>
<text x="265.1" y="50.1">data</text>
<text x="270.5" y="50.1">from</text>
<text x="276" y="50.1">codec</text>
<text x="282.8" y="50.1">DOUT</text>
<text x="311" y="50.1">D8</text>
<text x="336" y="50.1">IN1</text>
<text x="239" y="55.2">SPIA_SCK</text>
<text x="261" y="55.2">Converter</text>
<text x="271.1" y="55.2">bus</text>
<text x="275.6" y="55.2">clock</text>
<text x="311" y="55.2">D13</text>
<text x="336" y="55.2">SCK</text>
<text x="239" y="60.2">SPIA_MOSI</text>
<text x="239" y="65.3">SPIA_MISO</text>
<text x="261" y="60.2">Converter</text>
<text x="261" y="65.3">Converter</text>
<text x="271.1" y="60.2">bus</text>
<text x="271.1" y="65.3">bus</text>
<text x="275.6" y="60.2">data</text>
<text x="275.6" y="65.3">data</text>
<text x="281" y="60.2">out</text>
<text x="281" y="65.3">in</text>
<text x="283.9" y="65.3">(ADS8688)</text>
<text x="311" y="60.2">D11</text>
<text x="311" y="65.3">D12</text>
<text x="336" y="60.2">MOSI</text>
<text x="336" y="65.3">MISO</text>
<text x="239" y="70.4">CS_ADC</text>
<text x="261" y="70.4">ADS8688</text>
<text x="270.5" y="70.4">chip</text>
<text x="275.7" y="70.4">select</text>
<text x="311" y="70.4">D10</text>
<text x="336" y="70.4">CS</text>
<text x="239" y="75.5">CS_DAC</text>
<text x="261" y="75.5">DAC8568</text>
<text x="270.6" y="75.5">SYNC</text>
<text x="311" y="75.5">D9</text>
<text x="239" y="80.6">SPIB_SCK</text>
<text x="261" y="80.6">Panel</text>
<text x="267.4" y="80.6">bus</text>
<text x="271.9" y="80.6">clock</text>
<text x="311" y="80.6">D27</text>
<text x="336" y="80.6">SCK1</text>
<text x="239" y="85.6">SPIB_MOSI</text>
<text x="261" y="85.6">Panel</text>
<text x="267.4" y="85.6">bus</text>
<text x="271.9" y="85.6">data</text>
<text x="277.3" y="85.6">out</text>
<text x="311" y="85.6">D26</text>
<text x="336" y="85.6">MOSI1</text>
<text x="239" y="90.7">SPIB_MISO</text>
<text x="239" y="95.8">CS_595</text>
<text x="261" y="90.7">Panel</text>
<text x="261" y="95.8">74HCT595</text>
<text x="267.4" y="90.7">bus</text>
<text x="271.7" y="95.8">latch</text>
<text x="271.9" y="90.7">data</text>
<text x="277.3" y="90.7">in</text>
<text x="277.7" y="95.8">(RCLK)</text>
<text x="280.2" y="90.7">(MCP3208)</text>
<text x="311" y="90.7">D39</text>
<text x="311" y="95.8">D38</text>
<text x="336" y="90.7">MISO1</text>
<text x="342.9" y="90.7">(alt</text>
<text x="347.5" y="90.7">pin)</text>
<text x="239" y="100.9">CS_POT</text>
<text x="261" y="100.9">MCP3208</text>
<text x="271" y="100.9">chip</text>
<text x="276.1" y="100.9">select</text>
<text x="311" y="100.9">D37</text>
<text x="239" y="106">SDA</text>
<text x="261" y="106">I2C</text>
<text x="265.2" y="106">data</text>
<text x="311" y="106">D18</text>
<text x="336" y="106">SDA (Wire)</text>
<text x="239" y="111">SCL</text>
<text x="261" y="111">I2C</text>
<text x="265.2" y="111">clock</text>
<text x="311" y="111">D19</text>
<text x="336" y="111">SCL (Wire)</text>
<text x="239" y="116.1">EXP_INT</text>
<text x="261" y="116.1">TCA9555</text>
<text x="270.3" y="116.1">interrupt,</text>
<text x="280.2" y="116.1">active</text>
<text x="287" y="116.1">low</text>
<text x="311" y="116.1">D22</text>
<text x="239" y="121.2">GATE_IN1</text>
<text x="261" y="121.2">Gate</text>
<text x="266.4" y="121.2">input</text>
<text x="272.3" y="121.2">1</text>
<text x="311" y="121.2">D2</text>
<text x="239" y="126.3">GATE_IN2</text>
<text x="239" y="131.4">GATE_IN3</text>
<text x="261" y="126.3">Gate</text>
<text x="261" y="131.4">Gate</text>
<text x="266.4" y="126.3">input</text>
<text x="266.4" y="131.4">input</text>
<text x="272.3" y="126.3">2</text>
<text x="272.3" y="131.4">3</text>
<text x="311" y="126.3">D3</text>
<text x="311" y="131.4">D4</text>
<text x="239" y="136.4">GATE_IN4</text>
<text x="261" y="136.4">Gate</text>
<text x="266.4" y="136.4">input</text>
<text x="272.3" y="136.4">4</text>
<text x="311" y="136.4">D5</text>
<text x="239" y="141.5">LED_DATA</text>
<text x="261" y="141.5">WS2812</text>
<text x="269.6" y="141.5">data</text>
<text x="275" y="141.5">(buffered</text>
<text x="284.8" y="141.5">to</text>
<text x="287.9" y="141.5">5</text>
<text x="290.3" y="141.5">V)</text>
<text x="311" y="141.5">D17</text>
<text x="336" y="141.5">TX4</text>
<text x="340.5" y="141.5">(WS2812Serial)</text>
<text x="239" y="146.6">SPARE1</text>
<text x="261" y="146.6">Spare</text>
<text x="267.5" y="146.6">GPIO 1,</text>
<text x="276.1" y="146.6">or</text>
<text x="279.2" y="146.6">MIDI</text>
<text x="284.3" y="146.6">out</text>
<text x="288.5" y="146.6">(link</text>
<text x="294" y="146.6">hole)</text>
<text x="311" y="146.6">D1</text>
<text x="336" y="146.6">TX1</text>
<text x="239" y="151.7">SPARE2</text>
<text x="261" y="151.7">Spare</text>
<text x="267.5" y="151.7">GPIO 2,</text>
<text x="276.1" y="151.7">or</text>
<text x="279.2" y="151.7">MIDI</text>
<text x="284.3" y="151.7">in</text>
<text x="287.3" y="151.7">(link</text>
<text x="292.7" y="151.7">hole)</text>
<text x="311" y="151.7">D0</text>
<text x="336" y="151.7">RX1</text>
<text x="239" y="156.8">MOD_5V</text>
<text x="261" y="156.8">Module</text>
<text x="268.8" y="156.8">5</text>
<text x="271.2" y="156.8">V in</text>
<text x="311" y="156.8">VIN</text>
<text x="336" y="156.8">Schottky</text>
<text x="345.2" y="156.8">D203</text>
<text x="85.1" y="164">MIDI:</text>
<text x="85.1" y="166.1">with</text>
<text x="90.1" y="166.1">a</text>
<text x="90.8" y="164">bridge</text>
<text x="92.4" y="166.1">wire</text>
<text x="97.4" y="166.1">or</text>
<text x="97.9" y="164">SPARE1-MIDI_TX</text>
<text x="100.5" y="166.1">shunt.</text>
<text x="107.5" y="166.1">Left</text>
<text x="112.2" y="166.1">open,</text>
<text x="114.9" y="164">and</text>
<text x="118.5" y="166.1">SPARE1/2</text>
<text x="119.5" y="164">SPARE2-MIDI_RX</text>
<text x="129.4" y="166.1">are</text>
<text x="133.6" y="166.1">plain</text>
<text x="136.8" y="164">(adjacent</text>
<text x="139.5" y="166.1">GPIO.</text>
<text x="147" y="164">holes)</text>
<text x="85.1" y="168.1">On</text>
<text x="88.7" y="168.1">a</text>
<text x="91.1" y="168.1">Teensy</text>
<text x="98.5" y="168.1">they</text>
<text x="103.6" y="168.1">are</text>
<text x="107.8" y="168.1">Serial1</text>
<text x="115.7" y="168.1">(TX1,</text>
<text x="121.7" y="168.1">RX1).</text>
<text x="21.6" y="218.6">Power</text>
<text x="28.4" y="218.6">entry,</text>
<text x="34.9" y="218.6">buck,</text>
<text x="41.1" y="218.6">linear</text>
<text x="47.7" y="218.6">rails,</text>
<text x="53.7" y="218.6">test</text>
<text x="58.4" y="218.6">points</text>
<text x="83.8" y="218.6">PCM3060,</text>
<text x="94.4" y="218.6">two</text>
<text x="98.8" y="218.6">audio</text>
<text x="105.2" y="218.6">ins,</text>
<text x="109.7" y="218.6">two</text>
<text x="114.1" y="218.6">audio</text>
<text x="120.5" y="218.6">outs</text>
<text x="144.8" y="218.6">ADS8688,</text>
<text x="155" y="218.6">DG412</text>
<text x="162.3" y="218.6">jack</text>
<text x="167.3" y="218.6">switches,</text>
<text x="177.2" y="218.6">CV holes</text>
<text x="207" y="218.6">DAC8568</text>
<text x="216.6" y="218.6">and</text>
<text x="221.3" y="218.6">the</text>
<text x="225.4" y="218.6">eight</text>
<text x="235.2" y="218.6">V output</text>
<text x="244.7" y="218.6">stages</text>
<text x="269.2" y="218.6">MCP3208</text>
<text x="279.2" y="218.6">pots,</text>
<text x="285.1" y="218.6">74HCT595</text>
<text x="295.9" y="218.6">gate</text>
<text x="301.1" y="218.6">outputs</text>
<text x="21.6" y="247.9">TCA9555</text>
<text x="30.9" y="247.9">buttons,</text>
<text x="39.8" y="247.9">EEPROM, Qwiic,</text>
<text x="55.9" y="247.9">WS2812</text>
<text x="83.8" y="247.9">LM393</text>
<text x="91.1" y="247.9">gate</text>
<text x="96.4" y="247.9">inputs</text>
<text x="144.8" y="247.9">n8synth</text>
<text x="153.3" y="247.9">edge</text>
<text x="159" y="247.9">strips,</text>
<text x="166.1" y="247.9">fiducials</text>
<text x="207" y="247.9">MIDI</text>
<text x="212.1" y="247.9">in</text>
<text x="215" y="247.9">(H11L1)</text>
<text x="223.9" y="247.9">and</text>
<text x="228.5" y="247.9">out</text>
<text x="232.7" y="247.9">(5</text>
<text x="235.9" y="247.9">V buffered),</text>
<text x="248.7" y="247.9">Type</text>
</g>
<g font-size="1.8" fill="#006464">
<text x="74.9" y="82.1">A101</text>
<text x="62" y="86">GND</text>
<text x="75.9" y="86">GND</text>
<text x="75.9" y="88.5">D0</text>
<text x="100.3" y="88.5">GND</text>
<text x="101.2" y="86">VIN</text>
<text x="114.3" y="88.5">GND</text>
<text x="114.3" y="86">MOD_5V</text>
<text x="75.9" y="91">D1</text>
<text x="75.9" y="93.6">D2</text>
<text x="100.5" y="93.6">D23</text>
<text x="100.7" y="91">3V3</text>
<text x="75.9" y="96.1">D3</text>
<text x="75.9" y="98.7">D4</text>
<text x="75.9" y="101.2">D5</text>
<text x="100.5" y="96.1">D22</text>
<text x="100.5" y="98.7">D21</text>
<text x="100.5" y="101.2">D20</text>
<text x="75.9" y="103.7">D6</text>
<text x="75.9" y="106.3">D7</text>
<text x="100.5" y="103.7">D19</text>
<text x="100.5" y="106.3">D18</text>
<text x="75.9" y="108.8">D8</text>
<text x="75.9" y="111.4">D9</text>
<text x="75.9" y="113.9">D10</text>
<text x="100.5" y="108.8">D17</text>
<text x="100.5" y="111.4">D16</text>
<text x="100.5" y="113.9">D15</text>
<text x="75.9" y="116.4">D11</text>
<text x="75.9" y="119">D12</text>
<text x="100.5" y="116.4">D14</text>
<text x="100.5" y="119">D13</text>
<text x="75.9" y="121.5">3V3</text>
<text x="75.9" y="124.1">D24</text>
<text x="100.3" y="121.5">GND</text>
<text x="100.5" y="124.1">D41</text>
<text x="114.3" y="121.5">GND</text>
<text x="75.9" y="126.6">D25</text>
<text x="75.9" y="129.1">D26</text>
<text x="75.9" y="131.7">D27</text>
<text x="100.5" y="126.6">D40</text>
<text x="100.5" y="129.1">D39</text>
<text x="100.5" y="131.7">D38</text>
<text x="75.9" y="134.2">D28</text>
<text x="75.9" y="136.8">D29</text>
<text x="100.5" y="134.2">D37</text>
<text x="100.5" y="136.8">D36</text>
<text x="75.9" y="139.3">D30</text>
<text x="75.9" y="141.8">D31</text>
<text x="100.5" y="139.3">D35</text>
<text x="100.5" y="141.8">D34</text>
<text x="75.9" y="144.4">D32</text>
<text x="100.5" y="144.4">D33</text>
<text x="74.9" y="150.7">Teensy</text>
<text x="82.4" y="150.7">4.1</text>
<text x="72.5" y="163.4">J101</text>
<text x="59.4" y="176.1">GND</text>
<text x="63.9" y="178.7">Spare</text>
<text x="70.5" y="178.7">GPIO,</text>
<text x="76.7" y="178.7">MIDI</text>
<text x="81.8" y="178.7">links</text>
<text x="20" y="213.4">Power</text>
<text x="82" y="213.4">Codec</text>
<text x="88.9" y="213.4">&amp;</text>
<text x="91.7" y="213.4">audio</text>
<text x="144" y="213.4">CV jacks</text>
<text x="153.6" y="213.4">&amp;</text>
<text x="156.3" y="213.4">ADC</text>
<text x="206" y="213.4">CV DAC</text>
<text x="268" y="213.4">Pots</text>
<text x="273.3" y="213.4">&amp;</text>
<text x="276.1" y="213.4">gate</text>
<text x="281.4" y="213.4">outs</text>
<text x="20" y="243.8">Expander,</text>
<text x="30.4" y="243.8">I2C</text>
<text x="34.7" y="243.8">&amp;</text>
<text x="37.4" y="243.8">LEDs</text>
<text x="82" y="243.8">Gate</text>
<text x="87.4" y="243.8">ins</text>
<text x="144" y="243.8">Edge</text>
<text x="149.7" y="243.8">strips</text>
<text x="206" y="243.8">TRS MIDI</text>
</g>
<g font-size="1.8" fill="#a90000">
<text x="73" y="84.8">1</text>
<text x="73" y="87.4">2</text>
<text x="73" y="89.9">3</text>
<text x="105.4" y="84.8">48</text>
<text x="105.4" y="87.4">47</text>
<text x="105.4" y="89.9">46</text>
<text x="73" y="92.5">4</text>
<text x="73" y="95">5</text>
<text x="105.4" y="92.5">45</text>
<text x="105.4" y="95">44</text>
<text x="73" y="97.5">6</text>
<text x="73" y="100.1">7</text>
<text x="105.4" y="97.5">43</text>
<text x="105.4" y="100.1">42</text>
<text x="72.3" y="107.7">10</text>
<text x="73" y="102.6">8</text>
<text x="73" y="105.2">9</text>
<text x="105.4" y="102.6">41</text>
<text x="105.4" y="105.2">40</text>
<text x="105.4" y="107.7">39</text>
<text x="72.3" y="110.2">11</text>
<text x="72.3" y="112.8">12</text>
<text x="105.4" y="110.2">38</text>
<text x="105.4" y="112.8">37</text>
<text x="72.3" y="115.3">13</text>
<text x="72.3" y="117.9">14</text>
<text x="105.4" y="115.3">36</text>
<text x="105.4" y="117.9">35</text>
<text x="72.3" y="120.4">15</text>
<text x="72.3" y="122.9">16</text>
<text x="72.3" y="125.5">17</text>
<text x="105.4" y="120.4">34</text>
<text x="105.4" y="122.9">33</text>
<text x="105.4" y="125.5">32</text>
<text x="72.3" y="128">18</text>
<text x="72.3" y="130.6">19</text>
<text x="105.4" y="128">31</text>
<text x="105.4" y="130.6">30</text>
<text x="72.3" y="133.1">20</text>
<text x="72.3" y="135.6">21</text>
<text x="105.4" y="133.1">29</text>
<text x="105.4" y="135.6">28</text>
<text x="72.3" y="138.2">22</text>
<text x="72.3" y="140.7">23</text>
<text x="72.3" y="143.3">24</text>
<text x="105.4" y="138.2">27</text>
<text x="105.4" y="140.7">26</text>
<text x="105.4" y="143.3">25</text>
<text x="71" y="164.8">1</text>
<text x="71" y="167.4">2</text>
<text x="71" y="169.9">3</text>
<text x="71" y="172.5">4</text>
<text x="71" y="175">5</text>
</g>
<g font-size="1.8" fill="#725600">
<text x="20" y="231.6">File:</text>
<text x="25.2" y="231.6">power.kicad_sch</text>
<text x="82" y="231.6">File:</text>
<text x="87.2" y="231.6">codec_audio.kicad_sch</text>
<text x="144" y="231.6">File:</text>
<text x="149.2" y="231.6">cv_io.kicad_sch</text>
<text x="206" y="231.6">File:</text>
<text x="211.2" y="231.6">cv_dac.kicad_sch</text>
<text x="268" y="231.6">File:</text>
<text x="273.2" y="231.6">pots_gates.kicad_sch</text>
<text x="20" y="262.1">File:</text>
<text x="25.2" y="262.1">expander_i2c.kicad_sch</text>
<text x="82" y="262.1">File:</text>
<text x="87.2" y="262.1">gate_in.kicad_sch</text>
<text x="144" y="262.1">File:</text>
<text x="149.2" y="262.1">edge_strips.kicad_sch</text>
<text x="206" y="262.1">File:</text>
<text x="211.2" y="262.1">midi.kicad_sch</text>
</g>
</svg>
